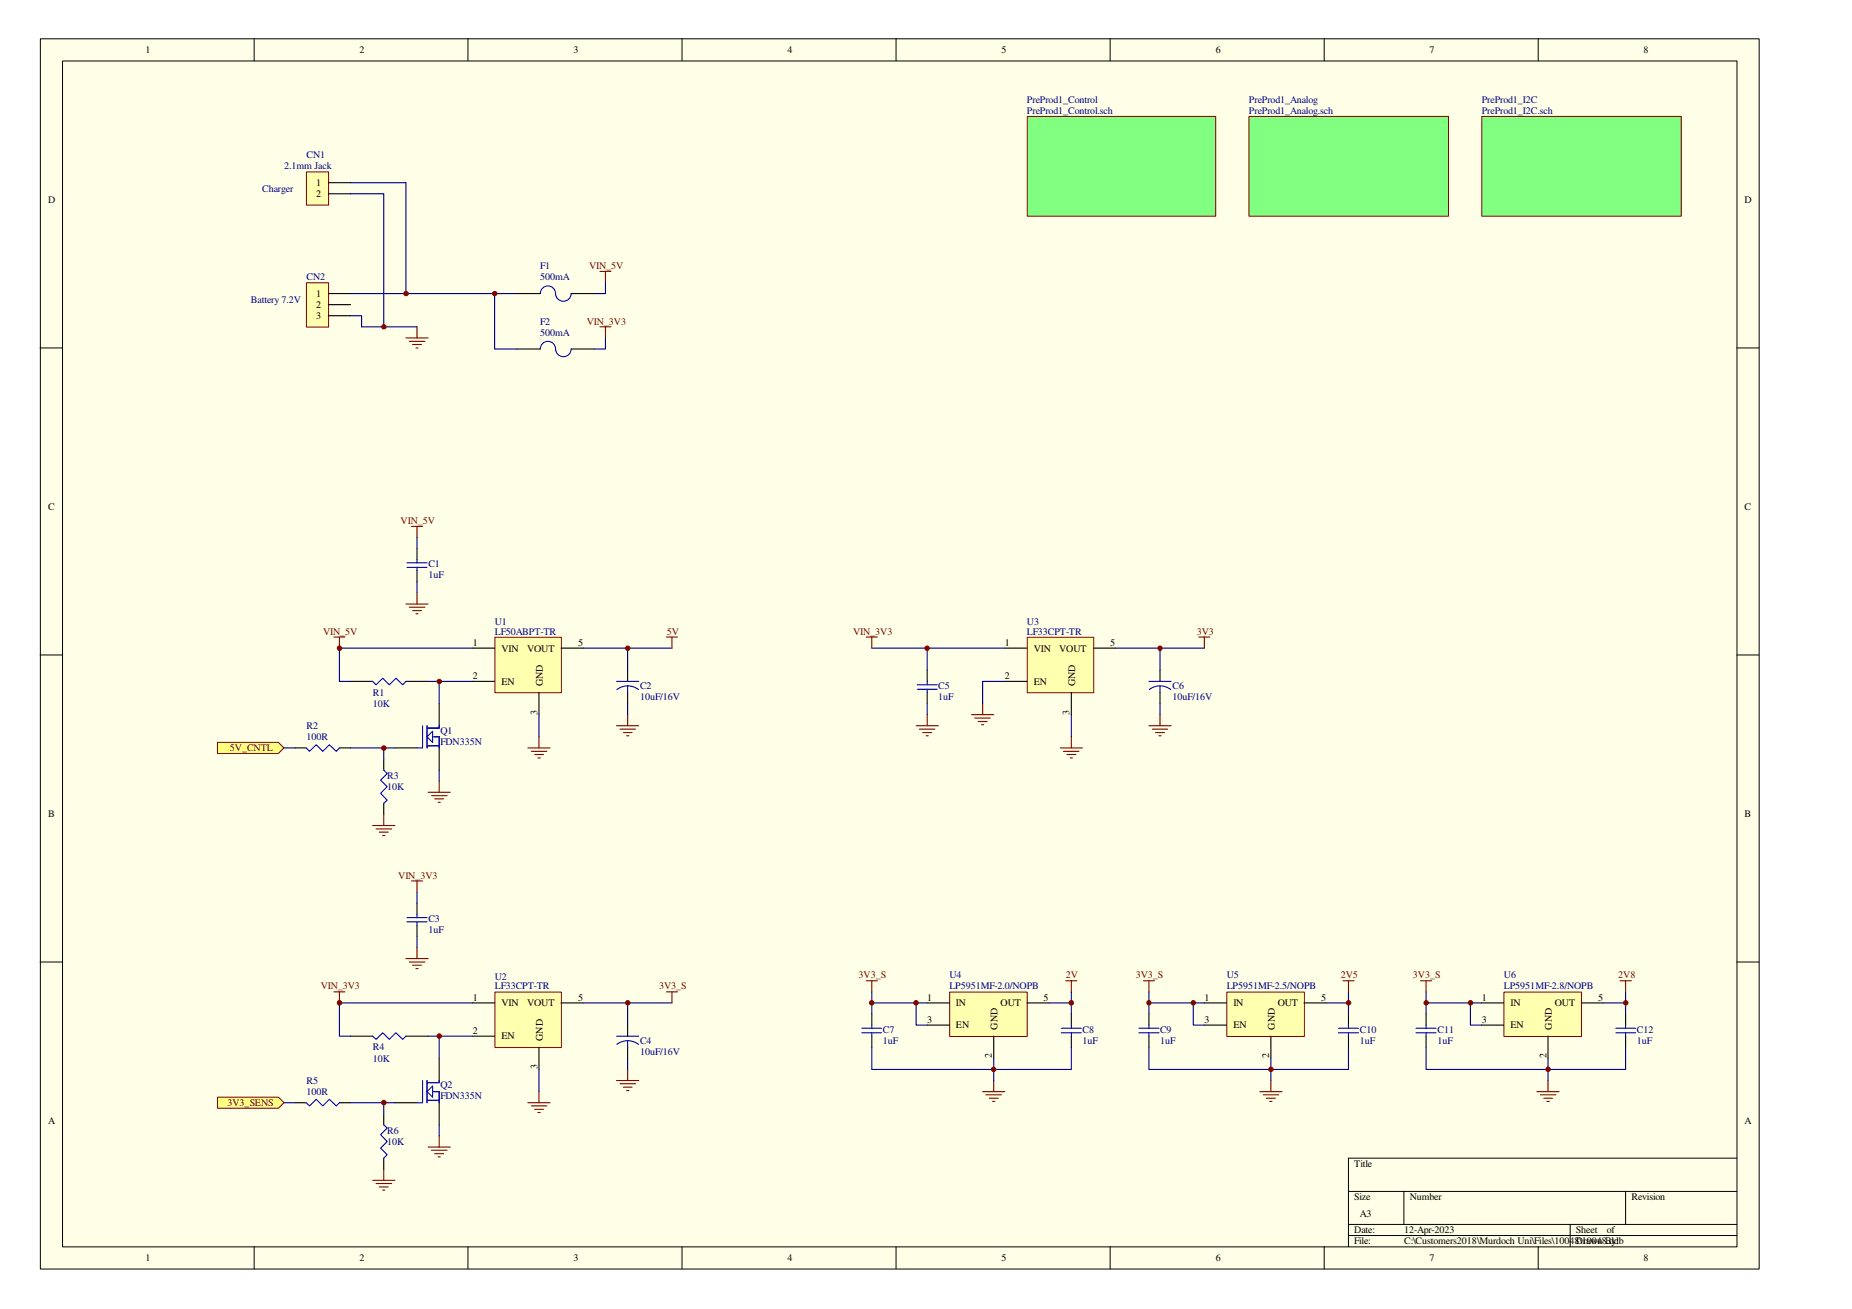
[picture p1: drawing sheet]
<svg xmlns="http://www.w3.org/2000/svg" width="297mm" height="210mm" viewBox="0 0 297 210" stroke-linecap="round" stroke-linejoin="round" font-family="sans-serif">
<path d="M6.5 6.2h275.6v197.3h-275.6z" fill="#ffffe8"/>
<g fill="none" stroke="#000" stroke-width=".16">
<path d="M6.5 6.2h275.6v197.3h-275.6zM10 9.8h268.6v190.1h-268.6zM40.8 6.2v3.5M75.1 6.2v3.5M109.4 6.2v3.5M143.7 6.2v3.5M178.1 6.2v3.5M212.4 6.2v3.5M246.7 6.2v3.5M6.4 55.8h3.6M278.5 55.8h3.6M6.4 105h3.6"/>
<path d="M278.5 105h3.6M6.4 154.3h3.6M278.5 154.3h3.6M40.8 199.9v3.6M75.1 199.9v3.6M109.4 199.9v3.6M143.7 199.9v3.6M178.1 199.9v3.6M212.4 199.9v3.6M216.3 191.1h62.2M216.3 196.3h62.2M216.3 198.1h62.2"/>
<path d="M225.2 191.1v5.2M246.7 199.9v3.6M251.8 196.3v3.6M260.7 191.1v5.2M278.5 185.7h-62.2v14.2"/>
</g>
<path d="M152.4 159.1h12.4v7.1h-12.4z" fill="#ffffb0"/>
<path d="M152.3 159.1h12.5v7.1h-12.5z" fill="none" stroke="#800000" stroke-width=".16"/>
<path d="M148.7 160.8h3.6M148.7 164.4h3.6M159.4 166.2v3.5M164.7 160.8h3.6" fill="none" stroke="#000" stroke-width=".18"/>
<path d="M196.8 159.1h12.4v7.1h-12.4z" fill="#ffffb0"/>
<path d="M196.8 159.1h12.4v7.1h-12.4z" fill="none" stroke="#800000" stroke-width=".16"/>
<path d="M193.2 160.8h3.5M193.2 164.4h3.5M203.8 166.2v3.5M209.2 160.8h3.5" fill="none" stroke="#000" stroke-width=".18"/>
<path d="M241.3 159.1h12.4v7.1h-12.4z" fill="#ffffb0"/>
<path d="M241.2 159.1h12.5v7.1h-12.5z" fill="none" stroke="#800000" stroke-width=".16"/>
<g fill="none" stroke="#000" stroke-width=".18">
<path d="M139.8 162.6v1.8M139.8 166.2v1.7M171.8 162.6v1.8M171.8 166.2v1.7M184.3 162.6v1.8M184.3 166.2v1.7M216.3 162.6v1.8M216.3 166.2v1.7M228.7 162.6v1.8M228.7 166.2v1.7M237.6 160.8h3.6M237.6 164.4h3.6"/>
<path d="M248.3 166.2v3.5M253.6 160.8h3.6M260.7 162.6v1.8M260.7 166.2v1.7"/>
</g>
<g fill="none" stroke="#00f" stroke-width=".18">
<path d="M138.2 165.6h3.2M138.2 164.9h3.2M139.8 164.4v.5M139.8 165.6v.6M170.2 165.6h3.2M170.2 164.9h3.2M171.8 164.4v.5M171.8 165.6v.6M182.7 165.6h3.2M182.7 164.9h3.2M184.3 164.4v.5M184.3 165.6v.6"/>
<path d="M214.7 165.6h3.2M214.7 164.9h3.2M216.3 164.4v.5M216.3 165.6v.6M227.1 165.6h3.2M227.1 164.9h3.2M228.7 164.4v.5M228.7 165.6v.6M259.2 165.6h3.1M259.2 164.9h3.1M260.7 164.4v.5M260.7 165.6v.6"/>
</g>
<g fill="none" stroke="#800000" stroke-width=".18">
<path d="M138.9 157.3h1.8M139.8 157.3v1.7M170.9 157.3h1.8M171.8 157.3v1.7M183.4 157.3h1.8M184.3 157.3v1.7M215.4 157.3h1.8M216.3 157.3v1.7M227.8 157.3h1.8M228.7 157.3v1.7M259.8 157.3h1.9M260.7 157.3v1.7"/>
<path d="M157.6 175h3.6M158.1 175.6h2.5M158.7 176.1h1.4M159.2 176.6h.4M159.4 173.3v1.7M202.1 175h3.5M202.6 175.6h2.5M203.1 176.1h1.5M203.7 176.6h.3M203.8 173.3v1.7M246.5 175h3.6M247.1 175.6h2.5"/>
<path d="M247.6 176.1h1.4M248.1 176.6h.4M248.3 173.3v1.7"/>
</g>
<g fill="none" stroke="#000080" stroke-width=".18">
<path d="M139.8 159v1.8h8.9M171.8 159v1.8h-3.5M184.3 159v1.8h8.9M216.3 159v1.8h-3.6M228.7 159v1.8h8.9M260.7 159v1.8h-3.5M139.8 167.9v3.6h32v-3.6M139.8 160.8v1.8M159.4 169.7v3.6M171.8 160.8v1.8M184.3 167.9v3.6h32v-3.6M184.3 160.8v1.8"/>
<path d="M203.8 169.7v3.6M216.3 160.8v1.8M228.7 167.9v3.6h32v-3.6M228.7 160.8v1.8M248.3 169.7v3.6M260.7 160.8v1.8"/>
</g>
<path d="M79.4 102.2h10.6v8.9h-10.6z" fill="#ffffb0"/>
<path d="M79.4 102.2h10.6v8.9h-10.6z" fill="none" stroke="#800000" stroke-width=".16"/>
<path d="M47.3 119.9h1.8M54.4 119.9h1.8M63.3 119.9h3.6M70.4 112.8v3.6M70.4 119.9v3.6M75.8 103.9h3.5M75.8 109.3h3.5M86.4 111v3.6M90 103.9h3.6M61.5 121.7v1.8M61.5 128.8v1.8" fill="none" stroke="#000" stroke-width=".18"/>
<path d="M59.8 132.4h3.5M60.3 132.9h2.5M60.8 133.4h1.5M61.4 134h.3M61.5 130.6v1.8M68.7 127h3.5M69.2 127.6h2.5M69.7 128.1h1.5M70.3 128.7h.3M70.4 125.3v1.7" fill="none" stroke="#800000" stroke-width=".18"/>
<path d="M49.1 119.9l.6 .6 1-1.1 1.1 1.1 1-1.1 1.1 1.1 .5-.6M67.8 116.4v3.5h-.9M68.5 116.4v3.5M68.5 119.6h1.9M68.5 118.2l.9-.9v1.7zM69.4 118.2h1v1.7M70.4 116.4v.4h-1.9M61.5 123.5l.6 .5-1.1 1.1 1.1 1.1-1.1 1 1.1 1.1-.6 .5" fill="none" stroke="#00f" stroke-width=".18"/>
<path d="M56.2 119.9h7.1M61.5 119.9v1.8M70.4 123.5v1.8" fill="none" stroke="#000080" stroke-width=".18"/>
<path d="M34.9 119h9.8l.8 .9-.8 .9h-9.8z" fill-rule="evenodd" fill="#ffff80"/>
<path d="M34.9 119h9.8l.8 .9-.8 .9h-9.8z" fill="none" stroke="#800000" stroke-width=".16"/>
<path d="M66.9 88v1.7M66.9 91.5v1.8M56.2 109.3h3.6M65.1 109.3h3.6M100.7 107.5v1.8M100.7 111v1.8" fill="none" stroke="#000" stroke-width=".18"/>
<path d="M65.3 91h3.2M65.3 90.3h3.2M66.9 89.7v.6M66.9 91v.5M59.8 109.3l.5 .5 1.1-1 1 1 1.1-1 1.1 1 .5-.5M98.9 109.3h3.5M100.7 110l1.1 .2 .6 .4M100.7 110l-1.1 .2-.7 .4M100.7 110v1" fill="none" stroke="#00f" stroke-width=".18"/>
<path d="M66.9 86.2v1.8M66.9 93.3v1.8M45.5 119.9h1.8M68.7 109.3h7.1M70.4 109.3v3.5M75.8 103.9h-21.4v5.4h1.8M86.4 114.6v3.6M93.6 103.9h14.2M100.7 103.9v3.6M100.7 112.8v1.8" fill="none" stroke="#000080" stroke-width=".18"/>
<g fill="none" stroke="#800000" stroke-width=".18">
<path d="M65.1 96.9h3.6M65.7 97.4h2.5M66 84.4h1.8M66.2 97.9h1.4M66.7 98.4h.4M66.9 84.4v1.8M66.9 95.1v1.8M53.5 102.2h1.8M54.4 102.2v1.7M84.7 119.9h3.5M86.4 118.2v1.7M98.9 116.4h3.5"/>
<path d="M99.4 116.9h2.5M100 117.5h1.4M100.5 118h.4M100.7 114.6v1.8M106.9 102.2h1.8M107.8 102.2v1.7M85.2 120.5h2.5M85.8 121h1.4M86.3 121.5h.4"/>
</g>
<path d="M79.4 159.1h10.6v8.9h-10.6z" fill="#ffffb0"/>
<path d="M79.4 159.1h10.6v8.9h-10.6z" fill="none" stroke="#800000" stroke-width=".16"/>
<path d="M47.3 176.8h1.8M54.4 176.8h1.8M61.5 178.6v1.8M63.3 176.8h3.6M70.4 169.7v3.6M70.4 176.8v3.6M75.8 160.8h3.5M75.8 166.2h3.5M86.4 167.9v3.6M90 160.8h3.6M61.5 185.7v1.8" fill="none" stroke="#000" stroke-width=".18"/>
<path d="M59.8 189.3h3.5M60.3 189.8h2.5M60.8 190.3h1.5M61.4 190.8h.3M61.5 187.5v1.8M68.7 183.9h3.5M69.2 184.4h2.5M69.7 185h1.5M70.3 185.5h.3M70.4 182.2v1.7" fill="none" stroke="#800000" stroke-width=".18"/>
<path d="M49.1 176.8l.6 .5 1-1 1.1 1 1-1 1.1 1 .5-.5M67.8 173.3v3.5h-.9M68.5 173.3v3.5M68.5 176.4h1.9M69.4 175h1v1.8M69.4 174.2v1.7l-.9-.9zM70.4 173.3v.3h-1.9M61.5 180.4l.6 .5-1.1 1 1.1 1.1-1.1 1.1 1.1 1.1-.6 .5" fill="none" stroke="#00f" stroke-width=".18"/>
<path d="M56.2 176.8h7.1M61.5 176.8v1.8M70.4 180.4v1.8" fill="none" stroke="#000080" stroke-width=".18"/>
<path d="M34.9 175.9h9.8l.8 .9-.8 .9h-9.8z" fill-rule="evenodd" fill="#ffff80"/>
<path d="M34.9 175.9h9.8l.8 .9-.8 .9h-9.8z" fill="none" stroke="#800000" stroke-width=".16"/>
<path d="M66.9 144.8v1.8M66.9 148.4v1.8M56.2 166.2h3.6M65.1 166.2h3.6M100.7 164.4v1.8M100.7 167.9v1.8" fill="none" stroke="#000" stroke-width=".18"/>
<path d="M65.3 147.8h3.2M65.3 147.2h3.2M66.9 146.6v.6M66.9 147.8v.6M59.8 166.2l.5 .5 1.1-1.1 1 1.1 1.1-1.1 1.1 1.1 .5-.5M98.9 166.2h3.5M100.7 166.9l1.1 .2 .6 .4M100.7 166.9l-1.1 .2-.7 .4M100.7 166.9v1" fill="none" stroke="#00f" stroke-width=".18"/>
<path d="M66.9 143v1.8M66.9 150.2v1.7M45.5 176.8h1.8M68.7 166.2h7.1M70.4 166.2v3.5M75.8 160.8h-21.4v5.4h1.8M86.4 171.5v3.5M93.6 160.8h14.2M100.7 160.8v3.6M100.7 169.7v1.8" fill="none" stroke="#000080" stroke-width=".18"/>
<g fill="none" stroke="#800000" stroke-width=".18">
<path d="M53.5 159h1.8M54.4 159v1.8M65.1 153.7h3.6M65.7 154.3h2.5M66 141.3h1.8M66.2 154.8h1.4M66.7 155.3h.4M66.9 141.3v1.7M66.9 151.9v1.8M106.9 159h1.8M107.8 159v1.8M84.7 176.8h3.5"/>
<path d="M85.2 177.3h2.5M85.8 177.9h1.4M86.3 178.4h.4M86.4 175v1.8M98.9 173.3h3.5M99.4 173.8h2.5M100 174.3h1.4M100.5 174.9h.4M100.7 171.5v1.8"/>
</g>
<path d="M164.8 102.2h10.6v8.9h-10.6z" fill="#ffffb0"/>
<path d="M164.8 102.2h10.6v8.9h-10.6z" fill="none" stroke="#800000" stroke-width=".16"/>
<path d="M148.7 107.5v1.8M148.7 111v1.8M161.2 103.9h3.5M161.2 109.3h3.5M171.8 111v3.6M175.4 103.9h3.5M186.1 107.5v1.8M186.1 111v1.8" fill="none" stroke="#000" stroke-width=".18"/>
<path d="M139.8 103.9h21.4M148.7 103.9v3.6M148.7 112.8v1.8M161.2 109.3h-3.6v3.5M171.8 114.6v3.6M178.9 103.9h14.3M186.1 103.9v3.6M186.1 112.8v1.8M146.9 160.8v3.6h1.8M191.4 160.8v3.6h1.8M235.8 160.8v3.6h1.8" fill="none" stroke="#000080" stroke-width=".18"/>
<g fill="none" stroke="#800000" stroke-width=".18">
<path d="M138.9 102.2h1.8M139.8 102.2v1.7M146.9 116.4h3.6M147.4 116.9h2.5M148 117.5h1.4M148.5 118h.4M148.7 114.6v1.8M155.8 114.6h3.6M156.3 115.1h2.5M156.9 115.7h1.4M157.4 116.2h.4M157.6 112.8v1.8"/>
<path d="M170.1 119.9h3.5M171.8 118.2v1.7M184.3 116.4h3.5M184.8 116.9h2.5M185.3 117.5h1.5M185.9 118h.3M186.1 114.6v1.8M192.3 102.2h1.8M193.2 102.2v1.7M170.6 120.5h2.5M171.1 121h1.4M171.7 121.5h.3"/>
</g>
<path d="M147.1 110.5h3.2M147.1 109.8h3.2M148.7 109.3v.5M148.7 110.5v.5M184.3 109.3h3.5M186.1 110l.7 .1 1 .5M186.1 110l-.8 .1-1 .5M186.1 110v1" fill="none" stroke="#00f" stroke-width=".18"/>
<path d="M164.8 18.7h30.2v16h-30.2z" fill="#80ff80"/>
<path d="M164.8 18.7h30.2v16h-30.2z" fill="none" stroke="#800000" stroke-width=".16"/>
<path d="M200.4 18.7h31.9v16h-31.9z" fill="#80ff80"/>
<path d="M200.3 18.7h32v16h-32z" fill="none" stroke="#800000" stroke-width=".16"/>
<path d="M237.7 18.7h32v16h-32z" fill="#80ff80"/>
<path d="M237.7 18.7h32v16h-32z" fill="none" stroke="#800000" stroke-width=".16"/>
<circle cx="159.4" cy="171.5" r=".36" fill="#800000"/>
<circle cx="159.4" cy="171.5" r=".36" fill="none" stroke="#800000" stroke-width=".16"/>
<circle cx="171.8" cy="160.8" r=".36" fill="#800000"/>
<circle cx="171.8" cy="160.8" r=".36" fill="none" stroke="#800000" stroke-width=".16"/>
<circle cx="139.8" cy="160.8" r=".36" fill="#800000"/>
<circle cx="139.8" cy="160.8" r=".36" fill="none" stroke="#800000" stroke-width=".16"/>
<circle cx="203.8" cy="171.5" r=".37" fill="#800000"/>
<circle cx="203.8" cy="171.5" r=".37" fill="none" stroke="#800000" stroke-width=".16"/>
<circle cx="216.3" cy="160.8" r=".36" fill="#800000"/>
<circle cx="216.3" cy="160.8" r=".36" fill="none" stroke="#800000" stroke-width=".16"/>
<circle cx="184.3" cy="160.8" r=".35" fill="#800000"/>
<circle cx="184.3" cy="160.8" r=".35" fill="none" stroke="#800000" stroke-width=".16"/>
<circle cx="248.3" cy="171.5" r=".36" fill="#800000"/>
<circle cx="248.3" cy="171.5" r=".36" fill="none" stroke="#800000" stroke-width=".16"/>
<circle cx="260.8" cy="160.8" r=".36" fill="#800000"/>
<circle cx="260.8" cy="160.8" r=".36" fill="none" stroke="#800000" stroke-width=".16"/>
<circle cx="228.7" cy="160.8" r=".36" fill="#800000"/>
<circle cx="228.7" cy="160.8" r=".36" fill="none" stroke="#800000" stroke-width=".16"/>
<circle cx="146.9" cy="160.8" r=".36" fill="#800000"/>
<circle cx="146.9" cy="160.8" r=".36" fill="none" stroke="#800000" stroke-width=".16"/>
<circle cx="191.4" cy="160.8" r=".35" fill="#800000"/>
<circle cx="191.4" cy="160.8" r=".35" fill="none" stroke="#800000" stroke-width=".16"/>
<circle cx="235.9" cy="160.8" r=".36" fill="#800000"/>
<circle cx="235.9" cy="160.8" r=".36" fill="none" stroke="#800000" stroke-width=".16"/>
<circle cx="61.6" cy="120" r=".37" fill="#800000"/>
<circle cx="61.6" cy="120" r=".37" fill="none" stroke="#800000" stroke-width=".16"/>
<circle cx="70.5" cy="109.3" r=".36" fill="#800000"/>
<circle cx="70.5" cy="109.3" r=".36" fill="none" stroke="#800000" stroke-width=".16"/>
<circle cx="100.7" cy="103.9" r=".36" fill="#800000"/>
<circle cx="100.7" cy="103.9" r=".36" fill="none" stroke="#800000" stroke-width=".16"/>
<circle cx="61.6" cy="176.8" r=".37" fill="#800000"/>
<circle cx="61.6" cy="176.8" r=".37" fill="none" stroke="#800000" stroke-width=".16"/>
<circle cx="70.5" cy="166.1" r=".36" fill="#800000"/>
<circle cx="70.5" cy="166.1" r=".36" fill="none" stroke="#800000" stroke-width=".16"/>
<circle cx="100.7" cy="160.8" r=".36" fill="#800000"/>
<circle cx="100.7" cy="160.8" r=".36" fill="none" stroke="#800000" stroke-width=".16"/>
<circle cx="148.7" cy="103.9" r=".36" fill="#800000"/>
<circle cx="148.7" cy="103.9" r=".36" fill="none" stroke="#800000" stroke-width=".16"/>
<circle cx="186" cy="103.9" r=".35" fill="#800000"/>
<circle cx="186" cy="103.9" r=".35" fill="none" stroke="#800000" stroke-width=".16"/>
<path d="M49.2 27.6h3.5v5.3h-3.5z" fill="#ffffb0"/>
<path d="M49.1 27.6h3.6v5.3h-3.6z" fill="none" stroke="#800000" stroke-width=".16"/>
<path d="M52.7 29.3h3.5M52.7 31.1h3.5" fill="none" stroke="#000" stroke-width=".18"/>
<path d="M49.2 45.4h3.5v7.1h-3.5z" fill="#ffffb0"/>
<path d="M49.1 45.3h3.6v7.2h-3.6z" fill="none" stroke="#800000" stroke-width=".16"/>
<path d="M52.7 47.1h3.5M52.7 48.9h3.5M52.7 50.6h3.5M82.9 47.1h3.8M91.6 47.1h3.7" fill="none" stroke="#000" stroke-width=".18"/>
<path d="M65.1 54.2h3.6M65.7 54.7h2.5M66.2 55.2h1.4M66.7 55.8h.4M66.9 52.4v1.8M96.2 43.5h1.8M97.1 43.5v1.8" fill="none" stroke="#800000" stroke-width=".18"/>
<path d="M56.2 29.3h8.9v17.8h-8.9M56.2 31.1h5.3v21.3M56.2 50.6h1.8v1.8h8.9M65.1 47.1h17.8M97.1 45.3v1.8h-1.8" fill="none" stroke="#000080" stroke-width=".18"/>
<path d="M86.7 47.1a1.23 1.23 0 0 1 1.2-1.3 1.23 1.23 0 0 1 1.2 1.3 1.25 1.25 0 0 0 1.3 1.2 1.25 1.25 0 0 0 1.2-1.2" fill="none" stroke="#00f" stroke-width=".18"/>
<circle cx="61.6" cy="52.4" r=".36" fill="#800000"/>
<circle cx="61.6" cy="52.4" r=".36" fill="none" stroke="#800000" stroke-width=".16"/>
<circle cx="65.1" cy="47.1" r=".35" fill="#800000"/>
<circle cx="65.1" cy="47.1" r=".35" fill="none" stroke="#800000" stroke-width=".16"/>
<path d="M86.7 56a1.23 1.23 0 0 1 1.2-1.3 1.23 1.23 0 0 1 1.2 1.3 1.25 1.25 0 0 0 1.3 1.2 1.25 1.25 0 0 0 1.2-1.2" fill="none" stroke="#00f" stroke-width=".18"/>
<path d="M82.9 56h3.8M91.6 56h3.7" fill="none" stroke="#000" stroke-width=".18"/>
<path d="M96.2 52.4h1.8M97.1 52.4v1.8" fill="none" stroke="#800000" stroke-width=".18"/>
<path d="M79.3 47.1v8.9h3.6M97.1 54.2v1.8h-1.8" fill="none" stroke="#000080" stroke-width=".18"/>
<circle cx="79.4" cy="47.1" r=".35" fill="#800000"/>
<circle cx="79.4" cy="47.1" r=".35" fill="none" stroke="#800000" stroke-width=".16"/>
<circle cx="54.5" cy="103.9" r=".37" fill="#800000"/>
<circle cx="54.5" cy="103.9" r=".37" fill="none" stroke="#800000" stroke-width=".16"/>
<circle cx="54.5" cy="160.8" r=".37" fill="#800000"/>
<circle cx="54.5" cy="160.8" r=".37" fill="none" stroke="#800000" stroke-width=".16"/>
<g font-size="1.6">
<text x="23.3" y="8.5">1</text>
<text x="57.7" y="8.5">2</text>
<text x="92" y="8.5">3</text>
<text x="126.3" y="8.5">4</text>
<text x="160.7" y="8.5">5</text>
<text x="195" y="8.5">6</text>
<text x="229.3" y="8.5">7</text>
<text x="263.6" y="8.5">8</text>
<text x="50.7" y="29.8">1</text>
<text x="7.7" y="32.5">D</text>
<text x="50.7" y="31.6">2</text>
<text x="279.8" y="32.5">D</text>
<text x="50.7" y="47.6">1</text>
<text x="50.7" y="49.4">2</text>
<text x="50.7" y="51.2">3</text>
<text x="7.7" y="81.7">C</text>
<text x="279.8" y="81.7">C</text>
<text x="75.8" y="103.6">1</text>
<text x="80.4" y="104.5">VIN</text>
<text x="84.5" y="104.5">VOUT</text>
<text x="92.7" y="103.6">5</text>
<text x="161.2" y="103.6">1</text>
<text x="165.8" y="104.5">VIN</text>
<text x="169.9" y="104.5">VOUT</text>
<text x="178.1" y="103.6">5</text>
<text x="75.8" y="108.9">2</text>
<text x="80.4" y="109.8">EN</text>
<text x="87.1" y="110" transform="rotate(-90 87.1 110)">GND</text>
<text x="161.2" y="108.9">2</text>
<text x="165.8" y="109.8">EN</text>
<text x="172.4" y="110" transform="rotate(-90 172.4 110)">GND</text>
<text x="86.2" y="114.6" transform="rotate(-90 86.2 114.6)">3</text>
<text x="171.5" y="114.6" transform="rotate(-90 171.5 114.6)">3</text>
<text x="7.7" y="130.9">B</text>
<text x="279.8" y="130.9">B</text>
<text x="75.8" y="160.4">1</text>
<text x="80.4" y="161.3">VIN</text>
<text x="84.5" y="161.3">VOUT</text>
<text x="92.7" y="160.4">5</text>
<text x="148.7" y="160.4">1</text>
<text x="153.3" y="161.3">IN</text>
<text x="160.5" y="161.3">OUT</text>
<text x="167.4" y="160.4">5</text>
<text x="193.2" y="160.4">1</text>
<text x="197.8" y="161.3">IN</text>
<text x="204.9" y="161.3">OUT</text>
<text x="211.9" y="160.4">5</text>
<text x="237.7" y="160.4">1</text>
<text x="242.3" y="161.3">IN</text>
<text x="249.4" y="161.3">OUT</text>
<text x="256.3" y="160.4">5</text>
<text x="75.8" y="165.8">2</text>
<text x="80.4" y="166.7">EN</text>
<text x="87.1" y="166.9" transform="rotate(-90 87.1 166.9)">GND</text>
<text x="148.7" y="164">3</text>
<text x="153.3" y="164.9">EN</text>
<text x="160" y="165.1" transform="rotate(-90 160 165.1)">GND</text>
<text x="193.2" y="164">3</text>
<text x="197.8" y="164.9">EN</text>
<text x="204.5" y="165.1" transform="rotate(-90 204.5 165.1)">GND</text>
<text x="237.7" y="164">3</text>
<text x="242.3" y="164.9">EN</text>
<text x="248.9" y="165.1" transform="rotate(-90 248.9 165.1)">GND</text>
<text x="86.2" y="171.5" transform="rotate(-90 86.2 171.5)">3</text>
<text x="159.1" y="169.7" transform="rotate(-90 159.1 169.7)">2</text>
<text x="203.6" y="169.7" transform="rotate(-90 203.6 169.7)">2</text>
<text x="248" y="169.7" transform="rotate(-90 248 169.7)">2</text>
<text x="7.7" y="180.2">A</text>
<text x="279.8" y="180.2">A</text>
<text x="217.2" y="187.1">Title</text>
<text x="217.2" y="192.4">Size</text>
<text x="217.2" y="197.8">Date:</text>
<text x="218.1" y="195.1">A3</text>
<text x="225.2" y="197.8">12-Apr-2023</text>
<text x="226.1" y="192.4">Number</text>
<text x="252.8" y="197.8">Sheet</text>
<text x="257.7" y="197.8">of</text>
<text x="261.7" y="192.4">Revision</text>
<text x="23.3" y="202.2">1</text>
<text x="57.7" y="202.2">2</text>
<text x="92" y="202.2">3</text>
<text x="126.3" y="202.2">4</text>
<text x="160.7" y="202.2">5</text>
<text x="195" y="202.2">6</text>
<text x="217.2" y="199.6">File:</text>
<text x="225.2" y="199.6">C:\Customers2018\Murdoch Uni\Files\10048\10048.ddb</text>
<text x="229.3" y="202.2">7</text>
<text x="252.8" y="199.6">Drawn By:</text>
<text x="263.6" y="202.2">8</text>
</g>
<g font-size="1.6" fill="#000080">
<text x="164.7" y="16.5">PreProd1_Control</text>
<text x="200.3" y="16.5">PreProd1_Analog</text>
<text x="237.7" y="16.5">PreProd1_I2C</text>
<text x="164.7" y="18.3">PreProd1_Control.sch</text>
<text x="200.3" y="18.3">PreProd1_Analog.sch</text>
<text x="237.7" y="18.3">PreProd1_I2C.sch</text>
<text x="45.6" y="27.2">2.1mm Jack</text>
<text x="49.1" y="25.4">CN1</text>
<text x="42" y="30.7">Charger</text>
<text x="49.1" y="45">CN2</text>
<text x="86.7" y="43.2">F1</text>
<text x="86.7" y="45">500mA</text>
<text x="40.3" y="48.5">Battery 7.2V</text>
<text x="86.7" y="52.1">F2</text>
<text x="86.7" y="53.8">500mA</text>
<text x="68.7" y="91">C1</text>
<text x="68.7" y="92.8">1uF</text>
<text x="79.4" y="100.2">U1</text>
<text x="79.4" y="101.8">LF50ABPT-TR</text>
<text x="164.7" y="100.2">U3</text>
<text x="164.7" y="101.8">LF33CPT-TR</text>
<text x="59.8" y="111.6">R1</text>
<text x="59.8" y="113.4">10K</text>
<text x="102.7" y="110.5">C2</text>
<text x="102.7" y="112.3">10uF/16V</text>
<text x="150.5" y="110.5">C5</text>
<text x="150.5" y="112.3">1uF</text>
<text x="188" y="110.5">C6</text>
<text x="188" y="112.3">10uF/16V</text>
<text x="49.1" y="116.9">R2</text>
<text x="49.1" y="118.7">100R</text>
<text x="70.7" y="117.6">Q1</text>
<text x="70.7" y="119.4">FDN335N</text>
<text x="62.1" y="124.9">R3</text>
<text x="62.1" y="126.7">10K</text>
<text x="68.7" y="147.8">C3</text>
<text x="68.7" y="149.6">1uF</text>
<text x="79.4" y="157.1">U2</text>
<text x="79.4" y="158.7">LF33CPT-TR</text>
<text x="152.3" y="156.9">U4</text>
<text x="152.3" y="158.7">LP5951MF-2.0/NOPB</text>
<text x="196.8" y="156.9">U5</text>
<text x="196.8" y="158.7">LP5951MF-2.5/NOPB</text>
<text x="241.2" y="156.9">U6</text>
<text x="241.2" y="158.7">LP5951MF-2.8/NOPB</text>
<text x="102.7" y="167.4">C4</text>
<text x="141.6" y="165.6">C7</text>
<text x="141.6" y="167.4">1uF</text>
<text x="173.6" y="165.6">C8</text>
<text x="173.6" y="167.4">1uF</text>
<text x="186.1" y="165.6">C9</text>
<text x="186.1" y="167.4">1uF</text>
<text x="218.1" y="165.6">C10</text>
<text x="218.1" y="167.4">1uF</text>
<text x="230.5" y="165.6">C11</text>
<text x="230.5" y="167.4">1uF</text>
<text x="262.5" y="165.6">C12</text>
<text x="262.5" y="167.4">1uF</text>
<text x="49.1" y="173.8">R5</text>
<text x="59.8" y="168.4">R4</text>
<text x="59.8" y="170.2">10K</text>
<text x="102.7" y="169.2">10uF/16V</text>
<text x="49.1" y="175.6">100R</text>
<text x="70.7" y="174.5">Q2</text>
<text x="70.7" y="176.3">FDN335N</text>
<text x="62.1" y="181.8">R6</text>
<text x="62.1" y="183.6">10K</text>
</g>
<g font-size="1.6" fill="#800000">
<text x="94.5" y="43.2">VIN_5V</text>
<text x="94.1" y="52.1">VIN_3V3</text>
<text x="64.3" y="84">VIN_5V</text>
<text x="51.8" y="101.8">VIN_5V</text>
<text x="106.9" y="101.8">5V</text>
<text x="136.8" y="101.8">VIN_3V3</text>
<text x="191.9" y="101.8">3V3</text>
<text x="36.9" y="120.5">5V_CNTL</text>
<text x="63.9" y="140.9">VIN_3V3</text>
<text x="51.4" y="158.7">VIN_3V3</text>
<text x="105.7" y="158.7">3V3_S</text>
<text x="137.7" y="156.9">3V3_S</text>
<text x="170.9" y="156.9">2V</text>
<text x="182.2" y="156.9">3V3_S</text>
<text x="215.1" y="156.9">2V5</text>
<text x="226.6" y="156.9">3V3_S</text>
<text x="259.5" y="156.9">2V8</text>
<text x="36.5" y="177.3">3V3_SENS</text>
</g>
</svg>
